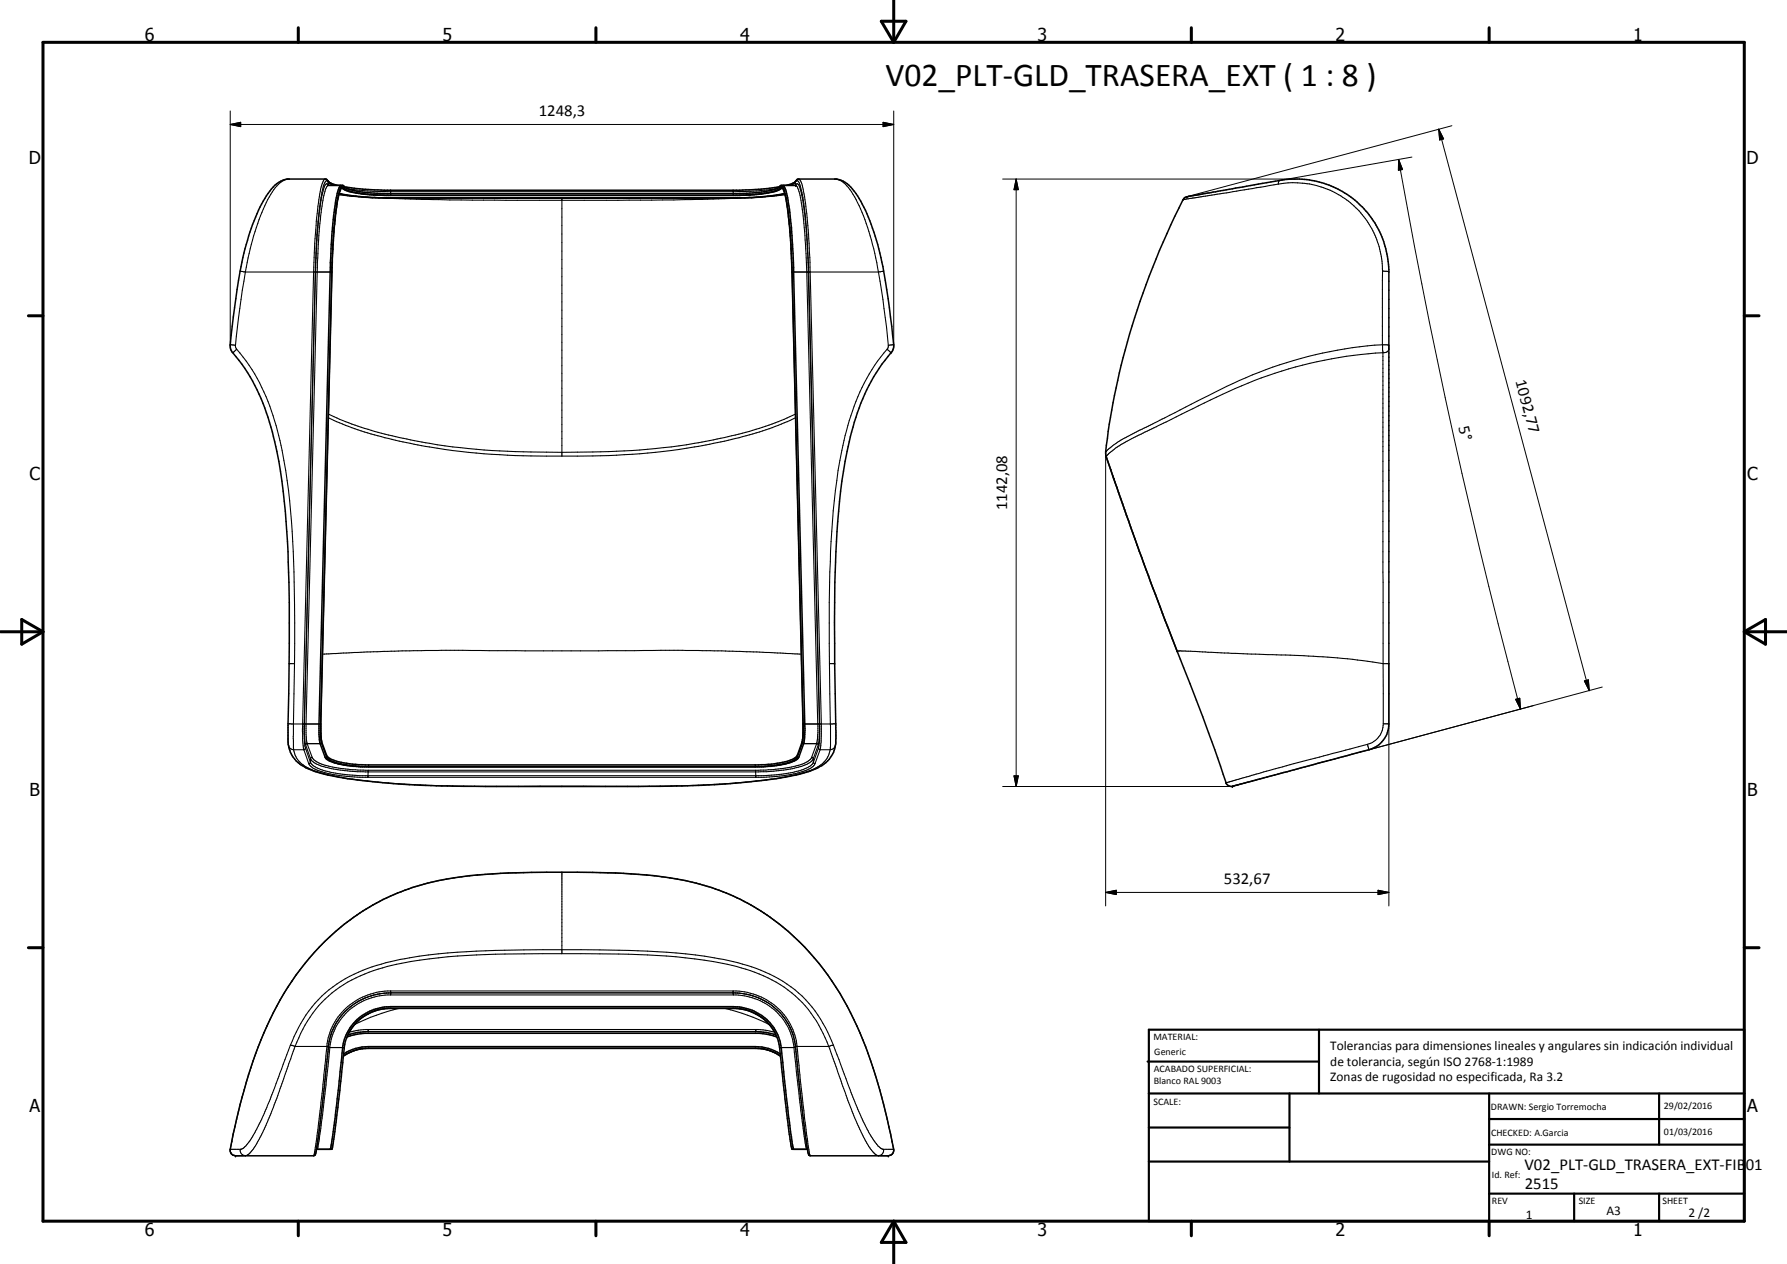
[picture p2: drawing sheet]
<svg xmlns="http://www.w3.org/2000/svg" width="420mm" height="297mm" viewBox="0 0 420 297" stroke-linecap="round" stroke-linejoin="round" font-family="sans-serif">
<g fill="#000">
<circle cx="77.2" cy="42.6" r=".18"/>
<circle cx="187.1" cy="43.6" r=".18"/>
<circle cx="279" cy="46.2" r=".18"/>
<circle cx="289.8" cy="184.8" r=".18"/>
<circle cx="77.2" cy="246" r=".18"/>
<circle cx="187" cy="246" r=".18"/>
<circle cx="55.4" cy="271.6" r=".18"/>
<circle cx="208.9" cy="271.6" r=".18"/>
</g>
<g fill="none" stroke="#000" stroke-width=".35">
<path d="M77.1 43.6h3.5M78.2 58.5l-.2 5.4M79.7 45.6l5.4 .7 5.9 .3h82.3l5.8-.3 5.4-.7M79.8 45.5l4 .6 5.2 .4h86.2l5.3-.4 4-.6M80.2 43.6a4.5 4.5 0 0 0-1.1 2.9 116.8 116.8 0 0 0-1.5 17.4l-2.6 106.2 .2 4.3 1.2 3.4a4.1 4.1 0 0 0 3 1.7l3.6 .6 3.6 .2 92.9-.1a17.1 17.1 0 0 0 7.7-1.6l.7-.8 1.1-3 .3-3.6-2.8-111.6a66.5 66.5 0 0 0-1.9-15.3l-.5-.7M80.4 44l.1 .2a12.1 12.1 0 0 0 5.9 1.5l3.9 .2h83.6l5.2-.3a8.7 8.7 0 0 0 4.6-1.4l.1-.2M80.6 43.6a6.1 6.1 0 0 0 3.9 1.4l6.6 .5h82.1l3.1-.1a16 16 0 0 0 6.9-1.4l.5-.4M80.6 43.6a3.9 3.9 0 0 0-1.2 2.9l-.7 5.1-.5 8M80.9 43.8v.1M81 43.9l4.2 .5 5.2 .3h83.5l5.1-.3 4.3-.5M91.1 45.9a26.6 26.6 0 0 1-9.9-1.4 .6 .6 0 0 0-.9-.3 34.9 34.9 0 0 0-1.8 10.4l-.2 2.9M173.2 45.9l3.9-.2 3.7-.5a4.5 4.5 0 0 0 2.9-1.3l.1 .1a10.3 10.3 0 0 1 1.3 4.7l.4 3.1"/>
<path d="M183.7 43.6h3.4M183.7 43.6a4.5 4.5 0 0 1 1.1 2.9l.9 8.1M185.6 52.5l.6 11.4 2.7 106.7-.3 4.2-1.1 3a4.6 4.6 0 0 1-3.5 1.7l-4.9 .6h-94l-3.6-.4a7.9 7.9 0 0 1-4.6-1.6l-1.3-3.7-.2-4.3 2.7-109.5M185.8 55.4l.5 8.5M187 42.6v.1M187.1 42.6l.6-.5h9.1a6.1 6.1 0 0 1 4.1 2.9 46.1 46.1 0 0 1 6.7 17.7 191.6 191.6 0 0 1 2.5 19.1l-.4 .9a39.8 39.8 0 0 0-7.3 12.1 71.1 71.1 0 0 0-3.7 13.6 228.4 228.4 0 0 0-2.5 42.8l.3 22.3a7.2 7.2 0 0 1-4.2 7 39.9 39.9 0 0 1-12.1 2.8l-8.5 .8-11.4 .6-48.7 .1a217.6 217.6 0 0 1-22.8-1 78.9 78.9 0 0 1-11.3-1.6 17 17 0 0 1-7.9-3.4 7.4 7.4 0 0 1-1.9-4.4 771.8 771.8 0 0 0-.1-47.1 125.2 125.2 0 0 0-3.6-25.8 46.2 46.2 0 0 0-7.8-16.8l-1.6-2-.5-1.2a165.5 165.5 0 0 1 3.3-22l.5-2.1a33.2 33.2 0 0 1 6.7-13.8l1.4-1 1.5-.5h9.1l.9 .8 1.8 .7M187.1 42.6l-.6 .5-1.6 .5M261.7 111.9l.2 .7M261.9 112.6l-1.9-5.6a10.8 10.8 0 0 1 .4-4 175.2 175.2 0 0 1 18.1-56.5l1-.4 17.3-3a28.8 28.8 0 0 1 11.7-.7 21.8 21.8 0 0 1 18 20.9v106.8a6.3 6.3 0 0 1-4.6 6.1l-31.7 8.5a1.37 1.37 0 0 1-1.9-.8 777.9 777.9 0 0 0-14.4-38.2l-5.5-14.7M261.9 112.6l6.5 18.4M268.4 131l1.1 2.9M75.4 170.1l.2 4.3 1.2 3.1a3.9 3.9 0 0 0 2.9 1.5 27.7 27.7 0 0 0 6.2 .7h92.4a18.8 18.8 0 0 0 8.7-1.6l.5-.6 1.2-3.5 .1-3.9"/>
<path d="M84.1 240l-1 1.1-1.2 1.9M84.7 239.5a10.7 10.7 0 0 0-2.9 3.7M86.6 238.3l-1.3 .7M88.8 237.4l-.8 .2a10.7 10.7 0 0 0-3.5 2M173.2 237h-82.1l-2.4 .4-1.5 .5M173.2 237l-81.3-.1-2.4 .3M173.2 237l2.3 .4M173.2 237l3.1 .6M176.2 237.6a10.1 10.1 0 0 1 4 2.5M176.9 237.9a10.5 10.5 0 0 1 5.5 5.1M78.5 241.4a15.8 15.8 0 0 0-1.5 6.9l-1.8 16.2-.8 5.6M80.8 247.7l1.3-.8a10.7 10.7 0 0 1 4.6-.9h90.9a10.3 10.3 0 0 1 5.9 1.7"/>
<path d="M81.3 247.8l-.6 .4M81.6 243.7l1.6-.5 2.6-.4h92.7l2.5 .4 1.7 .5M81.8 243.2l-.6 1.4-.3 1.6-1.5 14-1.3 9.6-.1 .3h-3.6M81.8 243.2l2.3-.6 1.9-.2h92.3l1.8 .2 2.3 .6M82.6 247.1l-1.3 .7M83.9 246.7l-1.3 .5M83.9 246.7l-1.3 .4M85.2 246.4h93.8M85.2 246.4l-1.3 .3M179 246.4l1.4 .3M180.4 246.7l1.3 .5M180.8 240.7l.9 1.2 .7 1.3"/>
<path d="M181 246.9l.7 .2M181.7 247.2l.6 .3M182.3 247.4l1.2 .8M182.3 247.5l.6 .3M182.4 243.2l.4 .8a69.1 69.1 0 0 1 1.3 10.1l1.4 11.8 .7 4.1 .1 .1h3.6M185.7 241.4a21.1 21.1 0 0 1 1.7 8.1l1.4 12.7 1.1 7.9M74 271.5h.1M74.1 271.4h.1M74.4 270.1l-.4 1.4M77.6 270.1l1.2-7.2 1.5-14.3a11.5 11.5 0 0 1 7.6-11.4l2-.5 2-.1h80.5a11.1 11.1 0 0 1 11.4 10.9l1.6 14.5 .9 6.6 .3 1.5M189.9 270.1v.7a.79 .79 0 0 0 .6 .8h18.4a1.32 1.32 0 0 0 1.2-1.5 135.9 135.9 0 0 0-8.6-29 59.8 59.8 0 0 0-24.9-28.4 57.1 57.1 0 0 0-24.6-7.1 292.4 292.4 0 0 0-41.6 .2 55.2 55.2 0 0 0-26.5 9.3 62.3 62.3 0 0 0-22.5 29.2 135.3 135.3 0 0 0-7.3 26.3 1.26 1.26 0 0 0 1.3 1h18.3l.3-.1"/>
</g>
<g fill="none" stroke="#000" stroke-width=".25">
<path d="M68 42.1a4.5 4.5 0 0 0-3.6 2.5 47.9 47.9 0 0 0-6.1 16l-.6 3.3M76.5 42.1a2.49 2.49 0 0 0-1 1.8l-.5 3-.6 5.1-.7 11.9-2.6 107.4 .1 2.6 .2 2.3M77.2 42.6v1M77.2 43.5l-.3-.3a2.58 2.58 0 0 0-1.1 2.1l-.1 .5a122.2 122.2 0 0 0-1.5 18.1M77.2 43.5v.1M77.2 43.5h.1M77.2 42.8h.1M77.2 42.8l-.1-.2-.4-.1a11.3 11.3 0 0 0-1.4 5.4l-.8 7.2-.4 8.8M77.2 42.8l.6 .5 .6 .3M77.2 43.6a5.1 5.1 0 0 0-1.3 3.5 114.9 114.9 0 0 0-1.3 16.8l-2.6 106.2 .1 4.3 1.3 3.6M79.7 45.8l4.1 .4M80.2 44.2h.7"/>
<path d="M80.9 43.8v.4M81.7 44.4l4.1 .4 5.4 .2h81.8l5.5-.2 4.1-.4M90.1 46.5l15.7 .5 13.1 .1 39.5-.1 15.7-.5M91.9 44.7h.1M91.9 44.7v1.2M113.6 46.6h37M132.1 46.6v60.6M172.4 44.7h.1M172.4 44.7v.8M172.4 45.5v.4M183.3 44.2h.8M183.3 43.8v.4"/>
<path d="M184.6 45.8l-4.1 .4M187 42.8h.1M187 42.8a.49 .49 0 0 1 .6-.3 .49 .49 0 0 1 .3 .6 66 66 0 0 1 2 16.3l.2 4.5M187 42.7v.1M187 42.8l-.5 .5-.7 .3M187 42.8l.1 .7M187.1 43.5h.1M187.1 43.5a2.16 2.16 0 0 1 .8 1.5l.4 2.1 .6 4.5 .8 12.3 2.6 106.7-.2 3.8-1.3 3.6M187.1 43.5l.3-.3a1.76 1.76 0 0 1 .9 1.7 84.3 84.3 0 0 1 1.6 14.7l.1 4.3M187.1 42.6l-.1 .1M187.8 42.1a2.79 2.79 0 0 1 1 2.3 122.3 122.3 0 0 1 1.7 19.5l2.6 106.2v4.3l-.3 1.8M196.2 42.1a4.8 4.8 0 0 1 3.6 2.5 45.6 45.6 0 0 1 6.1 16l.6 3.3"/>
<path d="M278.2 46.9h.1M300.6 43.3l-22.4 3.6M300.6 43.3a20.8 20.8 0 0 1 24.5 20.4M300.9 42.4l-.2 .1-.1 .8M56.5 63.7h.1M56.5 63.7l1.2 .2M57.7 63.9h16.4M57.7 63.9l-1.6 10.8-.7 6.5M74.1 63.9l-2.6 106.8 .1 3.7 .2 1.4M74.2 63.9h3.8M74.2 63.9l-2.6 106.2v2.5l.3 2.4M186.3 63.9h3.7"/>
<path d="M190 63.9h.1M190 63.9l2.6 106.2M190.1 63.9h.1M190.1 63.9h16.4M190.1 63.9l2.6 106.2M206.5 63.9l1.1 6.5 1.3 10.8M207.8 63.7l-1.3 .2M325.1 63.7l1.4 .2M325.1 63.7l-.1 17.3M54.1 81h.1M54.1 81l1.3 .2M55.4 81.2l.3 .9"/>
<path d="M55.7 82.1l-1 .8M55.7 82.1a48.3 48.3 0 0 1 10.1 21.4 149.8 149.8 0 0 1 3.3 30.9l.1 21.6M77.2 98.2a82.4 82.4 0 0 0 20.2 6.2 156.4 156.4 0 0 0 31.1 2.8 213 213 0 0 0 23.8-.7 113.5 113.5 0 0 0 32.8-7.4l1.9-.9M77.2 97.3l4.8 2.1a115.4 115.4 0 0 0 28.1 6 269.1 269.1 0 0 0 47.7-.4 137.9 137.9 0 0 0 19.1-3.9l4.6-1.4 5.5-2.4M208.6 82.1a47.3 47.3 0 0 0-9.9 20.3 152.3 152.3 0 0 0-3.6 32 795 795 0 0 0 .2 36.2v4.7a6 6 0 0 1-4.2 5.5l-3.6 1.2-1.5 .3a166.4 166.4 0 0 1-28.2 2.4h-51.3a173.6 173.6 0 0 1-27.8-2.3l-.5-.1a17.1 17.1 0 0 1-6.2-2.1 5.5 5.5 0 0 1-3-4M208.6 82.1l.9 .8M208.9 81.2l-.3 .9M209.5 82.9h.1M210.1 81l-1.2 .2M325 81l.2 1.7v73.3M325 81l1.5 .2M325 81a101.4 101.4 0 0 0-42.3 12.6l-15.1 7.7a26.3 26.3 0 0 0-7.6 4.8v.1"/>
<path d="M326.5 82.1l-.1 .3-.5 .4a102.7 102.7 0 0 0-41.3 11.2l-18.5 9.1a20.5 20.5 0 0 0-5.8 4l-.2 .2M260 106.2h.1M260.1 107.3h.1M260.1 107.2h.1M68 156h1.2M69.2 156l-.2 20.2M75.8 153.7l14.5-.6 13.5-.3 19.7 .2 36.9-.2 13.5 .3 14.5 .6M195 156h1.2M196.2 156h.1M276.8 153h3.1l31.2 1.3 6.9 .6 7.2 1.1M276.8 153h.1M325.2 156h1.3"/>
<path d="M325.2 156v14.1M67.7 170.1h7.7M67.8 175.2l.3 .6 .9 .4M69 176.2h2.4M71.4 176.2l1.2 3.3M71.8 175.8l-.4 .4M71.8 175.8l1.2 3.3M71.9 175l1.1 3.3M72.6 179.5l.1 .1a4.4 4.4 0 0 0 2.7 1.7l3.8 .9 5.4 .5h95l1.9-.2a20.3 20.3 0 0 0 9.5-2.2l.6-.8M73 179.1l-.1 .3-.3 .1M73 179.1a3.9 3.9 0 0 0 2.3 1.7 34.7 34.7 0 0 0 9.4 1.5h94.9a30.7 30.7 0 0 0 10.3-1.9l1.1-.8 .3-.5M73 178.3v.8"/>
<path d="M73 178.3l.9 .9 1.1 .6a33.7 33.7 0 0 0 10.9 1.6h92.4a32.9 32.9 0 0 0 11.6-1.9l.9-.6 .4-.6M73.4 178l-.4 .3M73.4 178l.6 .7a10 10 0 0 0 4.1 1.6l4.3 .5 3.6 .2h92.3a30.3 30.3 0 0 0 11.2-1.8l1.1-.8 .2-.4M75.6 174.8h-3.5l-.2 .2M76.8 177.5v.3M86.7 179.7l-.1 .4M177.6 179.7v.4M187.5 177.5v.3M188.6 174.8h3.5l.3 .2M188.8 170.1h3.8M190.8 178l.3 .1 .1 .2M191.2 178.3l.1 .8"/>
<path d="M191.3 179.1l.3 .4M192.4 175l-1.2 3.3M192.4 175.8l.4 .4M192.4 175.8l-1.1 3.3M192.6 170.1v3.3l-.2 1.6M192.7 170.1v3.8l-.3 1.9M192.8 176.2l-1.2 3.3M196.4 175.2a1.21 1.21 0 0 1-1.2 1h-2.4M196.5 170.1h.1M196.5 170.1h-3.8M321.5 174.9l.4 1.2M321.5 174.9l-17.3 4.6-15.8 4.4"/>
<path d="M321.9 176.1v.1M325.2 170.1h1.3M325.2 170.1a5 5 0 0 1-3.7 4.8M86.6 181l-.1 1.7M177.7 181v1.7M288.3 183.9h.1M288.4 183.9h.1M132.1 205v19.1M81.1 237.7l-1 1.1-1.4 2.2M86.3 234.4a13.2 13.2 0 0 0-5.2 3.3M86.3 234.4l-1.9 .8-2.1 1.5M86.8 234.2l-.5 .2"/>
<path d="M89.3 233.6l-2.5 .6M90.3 233.4l83.1-.1 1.6 .3M90.3 233.4l-1 .2M91.9 233.3h.1M91.9 232.9v.9M91.9 233.3l-2.1 .2M91.9 233.3h80.5M91.9 236.9v.1M93.8 237l-2.7 .7a43.5 43.5 0 0 0-7.8 3.1M170.5 237a47.9 47.9 0 0 1 10.4 3.8M172.4 233.3h.1M172.4 232.9v.4"/>
<path d="M172.4 236.9v.1M172.4 233.3l2 .2M172.4 233.3v.5M175 233.6l2.4 .6M177.4 234.2l.6 .2M178 234.4l2.2 1.1M180.2 235.5l.5 .3M180.7 235.8l.9 .5M181.6 236.3l.3 .3M181.6 236.3l1.5 1.4M183.1 237.7l.4 .4M183.5 238l.9 1.3"/>
<path d="M183.5 238.1l.3 .4M184.4 239.2l1.1 1.8M184.7 239.6l.8 1.4M68.3 245.6l-5.6 14.7a34.3 34.3 0 0 1-5.1 9.2l-.9 .6h-2.6M68.3 245.6l1.1 .3M68.3 245.6a29.4 29.4 0 0 1 20.3-18.7 93.1 93.1 0 0 1 23.4-3.4 438.1 438.1 0 0 1 49.2 .7 62.2 62.2 0 0 1 19.8 4.7 28.8 28.8 0 0 1 14.9 16.7M69.4 245.9h7.6M69.4 245.9l-4.3 12.2-2 5a25.6 25.6 0 0 1-4.7 8.2 1.17 1.17 0 0 1-1.4 .1 1.17 1.17 0 0 1-.5-1.3M69.4 245.9a28.3 28.3 0 0 1 19.5-18.1 90.7 90.7 0 0 1 23.1-3.4 528.9 528.9 0 0 1 46.9 .4 66.8 66.8 0 0 1 19.6 4.1 27.4 27.4 0 0 1 16.3 17M76.9 245.9l.3 .1M76.9 245.9l-2.2 19.5-1 6.2M76.9 245.9a14.7 14.7 0 0 1 14.3-13h81.8a14.8 14.8 0 0 1 14.4 13"/>
<path d="M77.2 246h.1M77.2 246.1h.1M77.2 246l.1 .1M77.3 246.1l3.6 .1M77.3 246.1h.2M77.5 246.1l-1.7 15.8-.7 5.8-.5 2.4M77.5 246.1a13.8 13.8 0 0 1 9.2-11.4l2.5-.7 2-.2h81.8a14 14 0 0 1 13.7 12.3M78.7 241l-.2 .4M79.2 240.1l-.5 .9M82.1 242.6l3.9-.7h92.3l3.8 .7M86.6 241.9v.5M86.7 246.3l-.1 .1"/>
<path d="M177.6 246.3v.1M177.7 241.9v.5M185.5 241l.2 .4M186.7 246.1l1.6 14.9 1 7.6 .4 1.5M186.9 246.1l-3.6 .1M186.9 246.1h-.2M187 246h.1M187 246l-.1 .1M187 246.1h-.1M187.1 246h-.1M187.3 245.9h7.5M187.4 245.9l-.3 .1"/>
<path d="M187.4 245.9l1.8 17 1.2 8.6M194.8 245.9l4.5 12.7 3 7.1a16.1 16.1 0 0 0 3.9 5.8 1.21 1.21 0 0 0 1.6-1.4M195.9 245.6l4.2 11.2 2.8 6.6a21.1 21.1 0 0 0 4.1 6.4l.5 .3h2.6M195.9 245.6l-1.1 .3M54.1 270.1h.1M54.1 270.1a135.3 135.3 0 0 1 8.7-29 60.3 60.3 0 0 1 24.9-28.5 59.5 59.5 0 0 1 9.2-4 94 94 0 0 1 26.2-3.5 310.6 310.6 0 0 1 23.4 .2 69 69 0 0 1 24.3 4.5 55.9 55.9 0 0 1 26.7 23.7 106.2 106.2 0 0 1 11.5 31.3l1.1 5.6a1.29 1.29 0 0 1-1.2 1.2M54.1 270.1l.1 .5a1.15 1.15 0 0 0 1.2 1M190.4 271.5h.1M190.4 271.5l.1 .1"/>
</g>
<g fill="none" stroke="#000" stroke-width=".71">
<path d="M10.1 9.9h400v277.1h-400zM70.1 6.5v3.4M140.1 6.5v3.4M207.2 5h5.8l-2.9 4.9zM210.1 0v9.9M280.1 6.5v3.4M350.1 6.5v3.4M6.7 74.2h3.4M410.1 74.2h3.5M.1 148.5h10M5.1 145.6l5 2.9-5 2.9zM410.1 148.5h10"/>
<path d="M410.1 148.5l5-2.9v5.8zM6.7 222.7h3.4M410.1 222.7h3.5M70.1 287v3.4M140.1 287v3.4M210.1 287v10M210.1 287l2.9 5h-5.8zM280.1 287v3.4M350.1 287v3.4"/>
</g>
<g fill="none" stroke="#000" stroke-width=".51">
<path d="M269.8 249.5h40.3M270.1 242h140v45h-140zM270.1 257h140M303.2 257v16M310.1 242v15M350.1 257v30M390.1 257v12M270.1 265h33.1M270.1 273h80M350.1 269h60M350.1 263h60M350.1 280.5h60"/>
<path d="M370.1 280.5v6.5M390.1 280.5v6.5"/>
</g>
<g fill="none" stroke="#000" stroke-width=".24">
<path d="M54.1 29.3l2.5-.6v1.1zM54.1 29.3h156M54.1 26.1v55.1M207.6 28.7l2.5 .6-2.5 .5zM210.1 26.1v55.2M328.8 37.5l1 2.3-1 .2zM328.8 37.5a1506.2 1506.2 0 0 0 28.7 129.1M332 36.9l-31.1 5.5M338.3 30.4l1.1 2.2-.9 .3zM338.3 30.4l35.4 131.9M341.4 29.5l-62.4 16.7M235.7 42.1h69"/>
<path d="M238.9 42.1l.5 2.5h-1zM238.9 42.1v142.7M260 106.5v106.4M326.5 156v56.9M356.4 164.3l.9-.2 .2 2.5zM360.5 165.8l-70.7 19M372.5 160l1-.2 .2 2.5zM376.7 161.5l-54.8 14.7M235.7 184.8h53.8M238.4 182.3h1l-.5 2.5zM260 209.7l2.5-.5v1zM260 209.7h66.5"/>
<path d="M324 209.2l2.5 .5-2.5 .5z"/>
</g>
<path d="M54.1 29.3l2.5-.6v1.1zM207.6 28.7l2.5 .6-2.5 .5zM328.8 37.5l1 2.3-1 .2zM338.3 30.4l1.1 2.2-.9 .3zM238.9 42.1l.5 2.5h-1zM356.4 164.3l.9-.2 .2 2.5zM372.5 160l1-.2 .2 2.5zM238.4 182.3h1l-.5 2.5zM260 209.7l2.5-.5v1zM324 209.2l2.5 .5-2.5 .5z" fill="#000"/>
<text font-size="7.9" x="208.2" y="20.1">V02_PLT-GLD_TRASERA_EXT ( 1 : 8 )</text>
<g font-size="4.2">
<text x="34" y="9.6">6</text>
<text x="104" y="9.6">5</text>
<text x="174" y="9.6">4</text>
<text x="244" y="9.6">3</text>
<text x="314" y="9.6">2</text>
<text x="384" y="9.6">1</text>
<text x="6.8" y="38.7">D</text>
<text x="410.6" y="38.7">D</text>
<text x="7" y="112.9">C</text>
<text x="410.8" y="112.9">C</text>
<text x="7" y="187.1">B</text>
<text x="410.8" y="187.1">B</text>
<text x="7" y="261.4">A</text>
<text x="410.8" y="261.4">A</text>
<text x="34" y="290.4">6</text>
<text x="104" y="290.4">5</text>
<text x="174" y="290.4">4</text>
<text x="244" y="290.4">3</text>
<text x="314" y="290.4">2</text>
<text x="384" y="290.4">1</text>
</g>
<g font-size="3.9">
<text x="126.7" y="27.2">1248,3</text>
<text x="356.3" y="89.6" transform="rotate(75 356.3 89.6)">1092,77</text>
<text x="342.9" y="100.4" transform="rotate(78 342.9 100.4)">5°</text>
<text x="236.8" y="119.9" transform="rotate(-90 236.8 119.9)">1142,08</text>
<text x="287.8" y="207.6">532,67</text>
<text x="358.5" y="275">V02_PLT-GLD_TRASERA_EXT-FIB01</text>
<text x="358.5" y="279.4">2515</text>
</g>
<g font-size="3.1">
<text x="312.7" y="246.8">Tolerancias para dimensiones lineales y angulares sin indicación individual</text>
<text x="312.7" y="250.4">de tolerancia, según ISO 2768-1:1989</text>
<text x="312.7" y="254">Zonas de rugosidad no especificada, Ra 3.2</text>
<text x="358.7" y="286.5">1</text>
<text x="377.7" y="285.6">A3</text>
<text x="397" y="285.9">2 /2</text>
</g>
<g font-size="2.4">
<text x="271.2" y="244.4">MATERIAL:</text>
<text x="271.3" y="252">ACABADO SUPERFICIAL:</text>
<text x="271.4" y="247.9">Generic</text>
<text x="271.3" y="254.6">Blanco RAL 9003</text>
<text x="271.2" y="259.7">SCALE:</text>
<text x="350.6" y="260.8">DRAWN: Sergio Torremocha</text>
<text x="391.2" y="260.6">29/02/2016</text>
<text x="350.6" y="267">CHECKED: A.Garcia</text>
<text x="391.2" y="266.7">01/03/2016</text>
<text x="350.6" y="271.4">DWG NO:</text>
<text x="350.8" y="276.9">Id. Ref:</text>
<text x="350.8" y="282.8">REV</text>
<text x="371.2" y="282.9">SIZE</text>
<text x="390.9" y="282.9">SHEET</text>
</g>
</svg>
